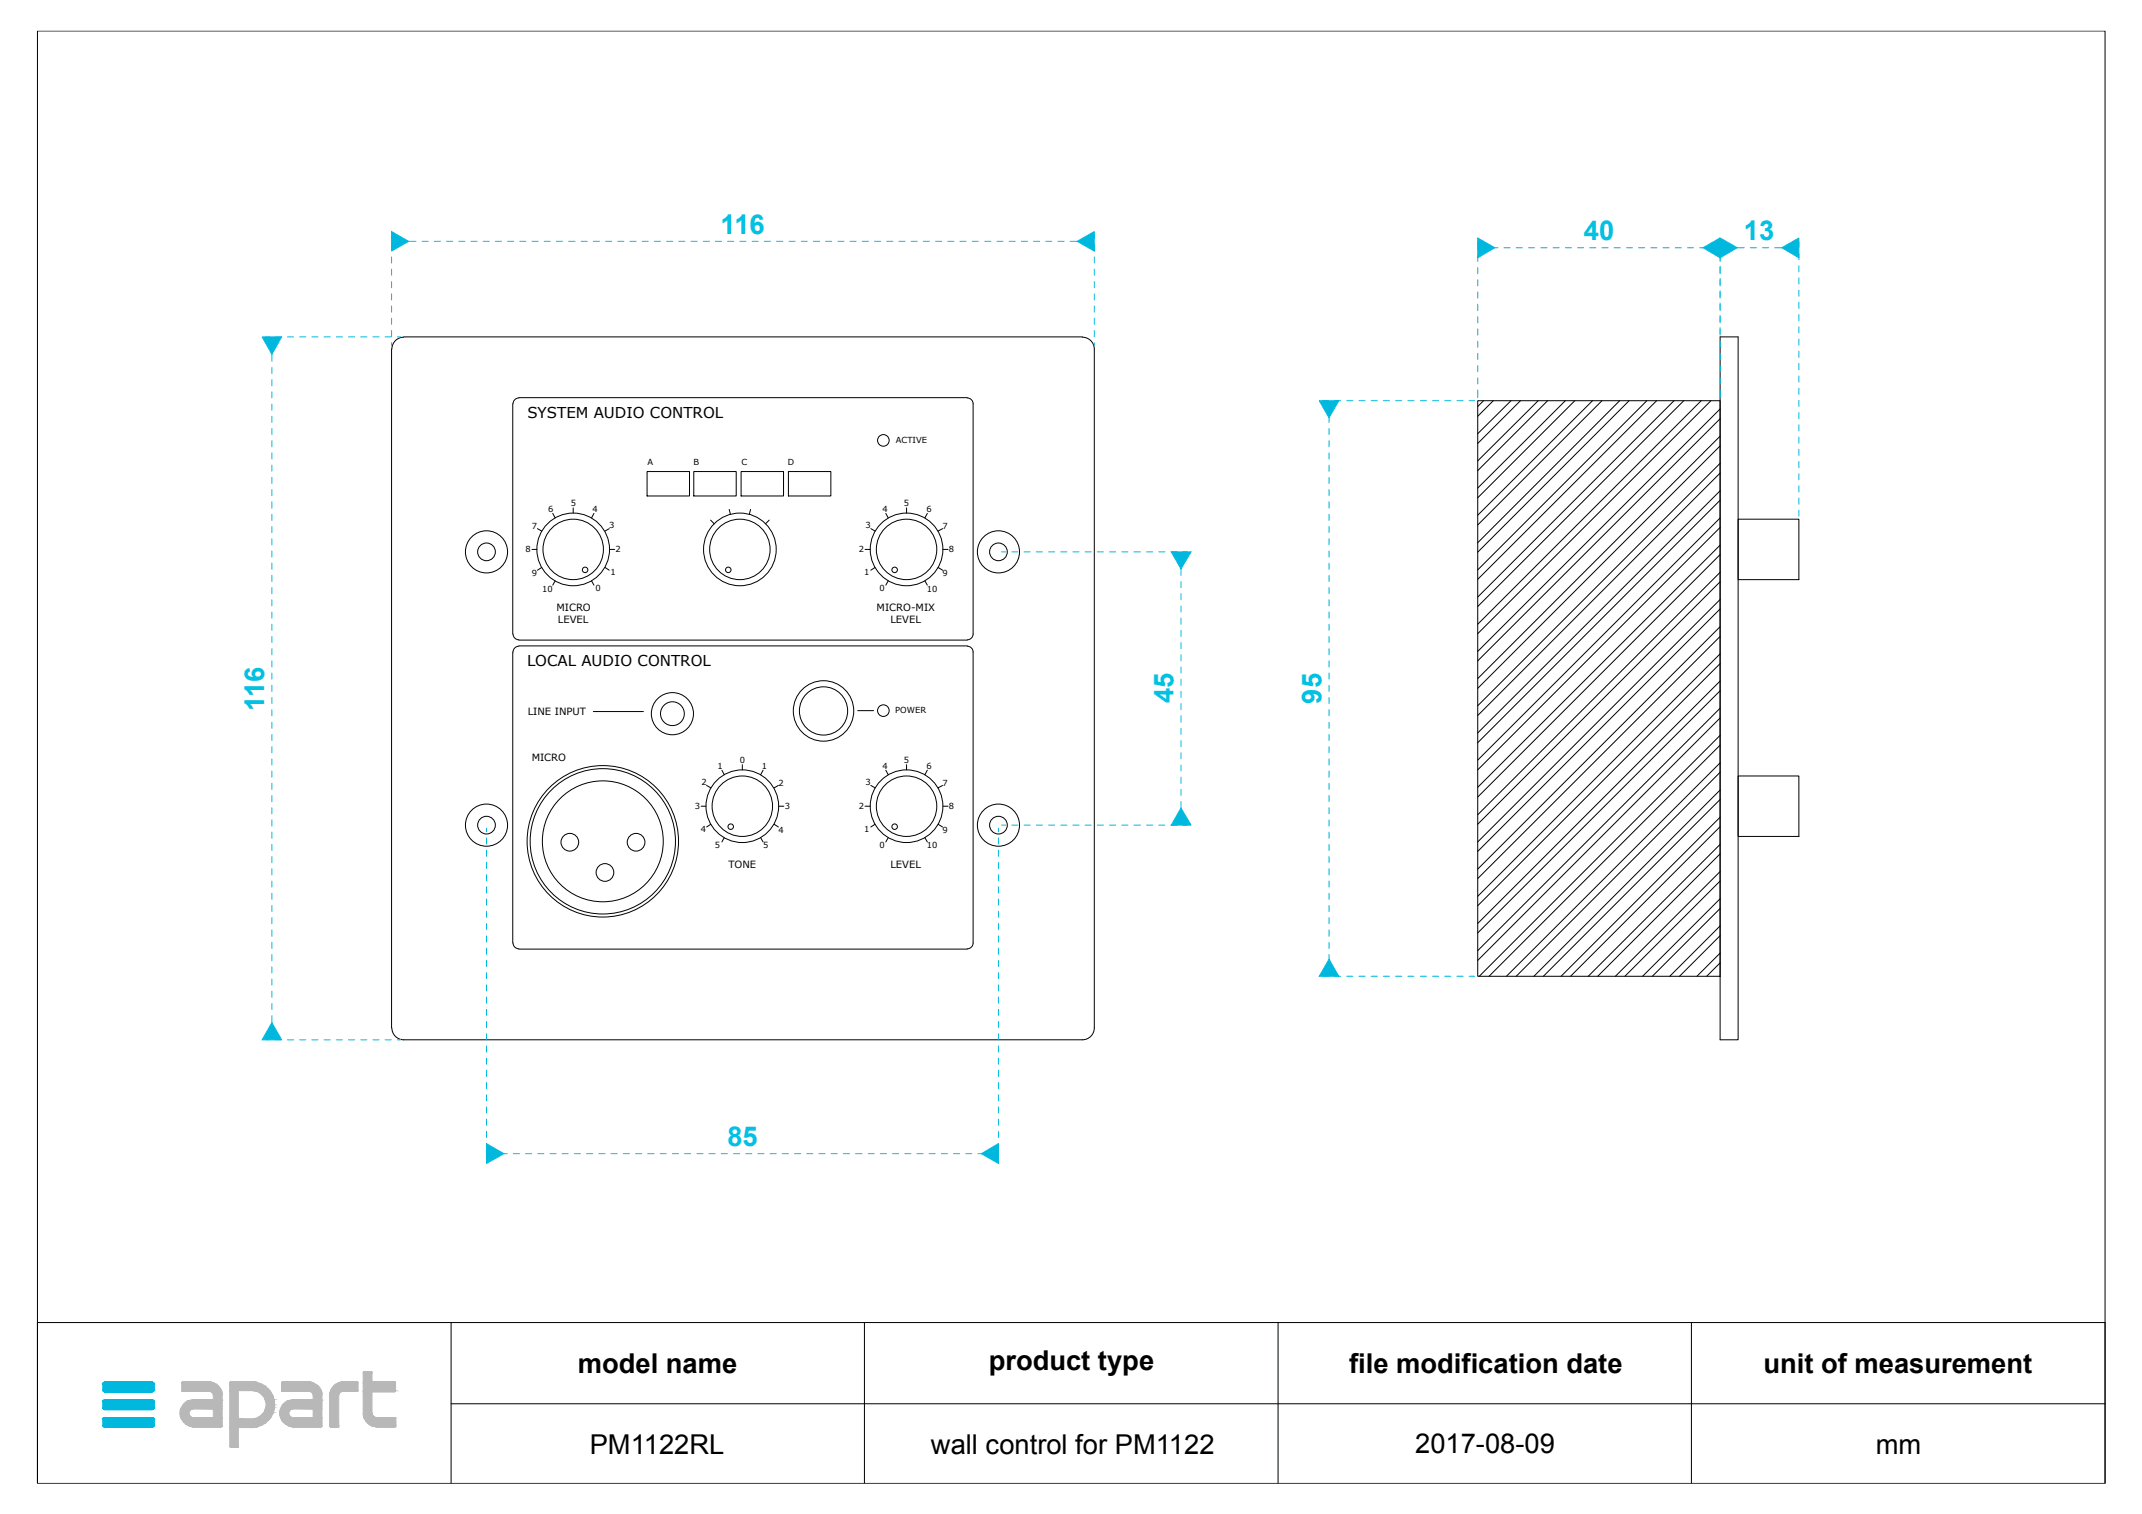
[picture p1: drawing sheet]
<svg xmlns="http://www.w3.org/2000/svg" width="297mm" height="210mm" viewBox="0 0 297 210" stroke-linecap="round" stroke-linejoin="round" font-family="sans-serif">
<g fill="none" stroke="#000" stroke-width=".14">
<path d="M5.2 4.3h286.7v201.4h-286.7zM54.3 48.4v94.1M56 46.8a1.65 1.65 0 0 0-1.7 1.6M56 46.7h94.1M71.1 56v31.9M72 55.2a.8 .8 0 0 0-.9 .8M72 55.1h62.1M134.1 55.2a.8 .8 0 0 1 .8 .8v31.9a.8 .8 0 0 1-.8 .8M150.1 46.8a1.65 1.65 0 0 1 1.7 1.6v94.1a1.65 1.65 0 0 1-1.7 1.7h-94.1a1.65 1.65 0 0 1-1.7-1.7M204.9 55.6h33.6v79.8h-33.6zM205.7 55.6l-.8 .8M207.1 55.6l-2.2 2.1"/>
<path d="M209.5 55.6l-4.6 4.5M210.8 55.6l-5.9 5.9M213.3 55.6l-8.4 8.3M214.6 55.6l-9.7 9.6M217.1 55.6l-12.2 12.1M218.4 55.6l-13.5 13.4M220.8 55.6l-15.9 15.8M222.2 55.6l-17.3 17.2M224.6 55.6l-19.7 19.6M225.9 55.6l-21 21M228.4 55.6l-23.5 23.4M229.7 55.6l-24.8 24.7"/>
<path d="M232.1 55.6l-27.2 27.2M233.5 55.6l-28.6 28.5M235.9 55.6l-31 30.9M237.3 55.6l-32.4 32.3M238.5 46.7h2.5v97.5h-2.5zM238.5 58.1l-33.6 33.5M238.5 56.7l-33.6 33.6M73.8 76.2h.7M74.5 73.3l.6 .3M75.1 78.7l-.6 .4M76.7 71.2l.3 .6M79.5 70.4v.7"/>
<path d="M82.4 71.2l-.4 .6M83.9 78.7l.6 .4M84.5 73.3l-.6 .3M84.6 76.2h.6M89.7 65.4h5.9v3.4h-5.9zM96.2 65.4h5.9v3.4h-5.9zM98.5 72.1l.5 .5M101.1 70.6l.2 .7M102.8 65.4h5.9v3.4h-5.9zM104.1 70.6l-.2 .7M106.7 72.1l-.5 .5M109.3 65.4h5.9v3.4h-5.9z"/>
<path d="M120 76.2h.7M120.8 73.3l.6 .3M121.4 78.7l-.6 .4M122.8 71.2l.4 .6M125.7 70.4v.7M128.6 71.2l-.3 .6M130.1 78.7l.6 .4M130.7 73.3l-.6 .3M130.8 76.2h.7M238.5 61.8l-33.6 33.6M238.5 65.6l-33.6 33.6M238.5 69.4l-33.6 33.6"/>
<path d="M238.5 73.1l-33.6 33.6M238.5 76.9l-33.6 33.6M238.5 60.5l-33.6 33.6M238.5 64.2l-33.6 33.6M238.5 68l-33.6 33.6M238.5 71.8l-33.6 33.6M238.5 75.6l-33.6 33.5M238.5 79.3l-33.6 33.7M241 72h8.5v8.4h-8.5zM71.1 90.4v40.3M71.1 87.9a.8 .8 0 0 0 .9 .8M72 89.6a.8 .8 0 0 0-.9 .8"/>
<path d="M72 88.7h62.1M72 89.5h62.1M77 80.5l-.3 .6M82 80.5l.4 .6M82.3 98.7h6.9M118.9 98.5h2.2M123.2 80.5l-.4 .6M128.3 80.5l.3 .6M134.1 89.6a.8 .8 0 0 1 .8 .8v40.3a.8 .8 0 0 1-.8 .8M238.5 80.7l-33.6 33.6M238.5 84.4l-33.6 33.6M238.5 88.2l-33.6 33.6"/>
<path d="M238.5 92l-33.6 33.6M238.5 95.8l-33.6 33.5M238.5 99.5l-33.6 33.7M238.5 83.1l-33.6 33.6M238.5 86.9l-33.6 33.6M238.5 90.6l-33.6 33.7M238.5 94.4l-33.6 33.6M238.5 98.2l-33.6 33.6M97.2 111.8h.7M98 108.9l.6 .3M98.6 114.3l-.6 .4M100.1 106.8l.3 .6"/>
<path d="M100.4 116.1l-.3 .6M102.9 106v.7M105.5 116.1l.3 .6M105.8 106.8l-.3 .6M107.3 114.3l.6 .4M107.9 108.9l-.6 .3M108 111.8h.7M120 111.8h.7M120.8 108.9l.6 .3M121.4 114.3l-.6 .4M122.8 106.8l.4 .6M123.2 116.1l-.4 .6"/>
<path d="M125.7 106v.7M128.3 116.1l.3 .6M128.6 106.8l-.3 .6M130.1 114.3l.6 .4M130.7 108.9l-.6 .3M130.8 111.8h.7M238.5 103.3l-32 32.1M238.5 107.1l-28.2 28.3M238.5 110.8l-24.5 24.6M238.5 114.6l-20.7 20.8M238.5 118.4l-16.9 17M238.5 102l-33.4 33.4"/>
<path d="M238.5 105.8l-29.6 29.6M238.5 109.5l-25.8 25.9M238.5 113.3l-22 22.1M238.5 117.1l-18.3 18.3M241 107.6h8.5v8.4h-8.5zM71.1 130.7a.8 .8 0 0 0 .9 .8M72 131.6h62.1M238.5 122.1l-13.2 13.3M238.5 126l-9.4 9.4M238.5 129.7l-5.6 5.7M238.5 133.5l-1.8 1.9M238.5 120.8l-14.5 14.6"/>
<path d="M238.5 124.6l-10.7 10.8M238.5 128.4l-7 7M238.5 132.1l-3.2 3.3M5.2 183.4h286.7v22.3h-286.7zM62.6 194.6h229.3M62.6 183.4v22.3M119.9 183.4v22.3M177.2 183.4v22.3M234.6 183.4v22.3"/>
<circle cx="67.5" cy="76.5" r="2.92"/>
<circle cx="67.5" cy="76.5" r="1.23"/>
<circle cx="79.5" cy="76.2" r="5"/>
<circle cx="79.5" cy="76.2" r="4.2"/>
<circle cx="81.1" cy="79" r=".38"/>
<circle cx="101" cy="79" r=".38"/>
<circle cx="102.6" cy="76.2" r="5"/>
<circle cx="102.6" cy="76.2" r="4.2"/>
<circle cx="122.5" cy="61.1" r=".8"/>
<circle cx="124.1" cy="79" r=".38"/>
<circle cx="125.7" cy="76.2" r="5"/>
<circle cx="125.7" cy="76.2" r="4.2"/>
<circle cx="138.5" cy="76.5" r="2.92"/>
<circle cx="138.5" cy="76.5" r="1.23"/>
<circle cx="93.2" cy="98.9" r="2.92"/>
<circle cx="93.2" cy="98.9" r="1.65"/>
<circle cx="114.2" cy="98.6" r="4.2"/>
<circle cx="114.2" cy="98.6" r="3.3"/>
<circle cx="122.5" cy="98.5" r=".8"/>
<circle cx="67.5" cy="114.4" r="2.92"/>
<circle cx="67.5" cy="114.4" r="1.23"/>
<circle cx="79" cy="116.8" r="1.23"/>
<circle cx="83.6" cy="116.6" r="10.5"/>
<circle cx="83.6" cy="116.6" r="10.1"/>
<circle cx="83.6" cy="116.6" r="8.4"/>
<circle cx="88.2" cy="116.8" r="1.23"/>
<circle cx="101.3" cy="114.6" r=".38"/>
<circle cx="102.9" cy="111.8" r="5"/>
<circle cx="102.9" cy="111.8" r="4.2"/>
<circle cx="124.1" cy="114.6" r=".38"/>
<circle cx="125.7" cy="111.8" r="5"/>
<circle cx="125.7" cy="111.8" r="4.2"/>
<circle cx="138.5" cy="114.4" r="2.92"/>
<circle cx="138.5" cy="114.4" r="1.23"/>
<circle cx="83.9" cy="121" r="1.23"/>
</g>
<g fill="#00b8de" stroke="#00b8de" stroke-width=".14">
<path d="M14.5 191.6h6.7z"/>
<path d="M14.4 191.7h6.8z"/>
<path d="M14.5 191.6l6.7 .1z"/>
<path d="M14.4 191.7h6.9z"/>
<path d="M14.3 191.7h7z"/>
<path d="M14.3 191.7l7.1 .1z"/>
<path d="M14.3 191.8h7.1z"/>
<path d="M14.3 191.8l7.1 .1z"/>
<path d="M14.3 191.9h7.1z"/>
<path d="M14.3 191.9l7.1 .8h-7.1z"/>
<path d="M14.3 191.9h7.1v.8z"/>
<path d="M14.3 192.7h7.1z"/>
<path d="M14.3 192.7l7.1 .1z"/>
<path d="M14.3 192.8h7.1z"/>
<path d="M14.3 192.8h7z"/>
<path d="M14.3 192.8l7 .1z"/>
<path d="M14.3 192.9h6.9z"/>
<path d="M14.3 192.9h7z"/>
<path d="M14.4 192.9h6.8z"/>
<path d="M14.4 192.9l6.8 .1z"/>
<path d="M14.5 193h6.6z"/>
<path d="M14.5 193h6.7z"/>
<path d="M14.5 194.1h6.7z"/>
<path d="M14.4 194.1h6.8z"/>
<path d="M14.4 194.1l6.9 .1z"/>
<path d="M14.3 194.2h7z"/>
<path d="M14.3 194.2h7.1z"/>
<path d="M14.3 194.2l7.1 .1z"/>
<path d="M14.3 194.3h7.1z"/>
<path d="M14.3 194.3l7.1 .1z"/>
<path d="M14.3 194.4l7.1 .7h-7.1z"/>
<path d="M14.3 194.4h7.1v.7z"/>
<path d="M14.3 195.1l7.1 .1z"/>
<path d="M14.3 195.2h7.1z"/>
<path d="M14.3 195.2l7.1 .1z"/>
<path d="M14.3 195.3h7z"/>
<path d="M14.3 195.3h7.1z"/>
<path d="M14.3 195.3l6.9 .1z"/>
<path d="M14.4 195.4h6.8z"/>
<path d="M14.5 195.4h6.6z"/>
<path d="M14.5 195.4h6.7z"/>
<path d="M14.5 196.5h6.7z"/>
<path d="M14.4 196.5h6.8z"/>
<path d="M14.4 196.5l6.8 .1z"/>
<path d="M14.3 196.6h7z"/>
<path d="M14.4 196.6h6.9z"/>
<path d="M14.3 196.6l7.1 .1z"/>
<path d="M14.3 196.7h7.1z"/>
<path d="M14.3 196.7l7.1 .1z"/>
<path d="M14.3 196.8l7.1 .8h-7.1z"/>
<path d="M14.3 196.8h7.1v.8z"/>
<path d="M14.3 197.6h7.1z"/>
<path d="M14.3 197.6l7.1 .1z"/>
<path d="M14.3 197.7h7.1z"/>
<path d="M14.3 197.7l7 .1z"/>
<path d="M14.3 197.8h7z"/>
<path d="M14.3 197.8h6.9z"/>
<path d="M14.4 197.8h6.8z"/>
<path d="M14.5 197.8h6.6z"/>
<path d="M14.5 197.8h6.7z"/>
<path d="M54.3 32.1l2.4 1.4-2.4 1.3z"/>
<path d="M149.4 33.5l2.4-1.4v2.7z"/>
<path d="M37.7 141.8l1.4 2.4h-2.7z"/>
<path d="M36.4 46.7h2.7l-1.4 2.4z"/>
<path d="M204.9 33l2.4 1.3-2.4 1.4z"/>
<path d="M236.2 34.3l2.3-1.3v2.7z"/>
<path d="M238.5 33l2.4 1.3-2.4 1.4z"/>
<path d="M247.1 34.3l2.4-1.3v2.7z"/>
<path d="M184.3 133l1.4 2.4h-2.7z"/>
<path d="M183 55.6h2.7l-1.4 2.3z"/>
<path d="M67.5 158.6l2.4 1.3-2.4 1.4z"/>
<path d="M136.1 159.9l2.4-1.3v2.7z"/>
<path d="M162.4 76.5h2.8l-1.4 2.4z"/>
<path d="M163.8 112l1.4 2.4h-2.8z"/>
</g>
<g fill="#b8b8b8" stroke="#b8b8b8" stroke-width=".14">
<path d="M50.4 190.2h1.1z"/>
<path d="M50.5 190.2h1z"/>
<path d="M50.4 190.2l1.1 .1z"/>
<path d="M50.4 190.3h1.2z"/>
<path d="M32 191.6h3.1z"/>
<path d="M31.9 191.6h3.3z"/>
<path d="M31.9 191.6h3.4z"/>
<path d="M47.4 191.6h2.2z"/>
<path d="M47.5 191.6h2.1z"/>
<path d="M39.1 191.6h3.8z"/>
<path d="M39.2 191.6h3.7z"/>
<path d="M25.3 191.6h3.8z"/>
<path d="M50.4 190.3l1.2 1.3h-1.2z"/>
<path d="M50.4 190.3h1.2v1.3z"/>
<path d="M50.4 191.6h4.4z"/>
<path d="M39.1 191.6h3.9z"/>
<path d="M31.9 191.6h3.5z"/>
<path d="M25.3 191.6h3.9z"/>
<path d="M50.4 191.6l4.4 .1z"/>
<path d="M47.3 191.7h2.3z"/>
<path d="M47.4 191.6l2.2 .1z"/>
<path d="M39.1 191.6l4 .1z"/>
<path d="M25.3 191.6l4 .1z"/>
<path d="M31.9 191.6l3.6 .1z"/>
<path d="M50.4 191.7h4.4z"/>
<path d="M47.1 191.7h2.5z"/>
<path d="M39.1 191.7h4.1z"/>
<path d="M25.2 191.7h4.2z"/>
<path d="M25.3 191.7h4.1z"/>
<path d="M39.1 191.7h4.2z"/>
<path d="M31.9 191.7h3.7z"/>
<path d="M31.9 191.7h3.8z"/>
<path d="M47 191.7h2.6z"/>
<path d="M25.2 191.7h4.3z"/>
<path d="M31.9 191.7h3.9z"/>
<path d="M39.1 191.7h4.3z"/>
<path d="M25.2 191.7h4.4z"/>
<path d="M39.1 191.7h4.4z"/>
<path d="M46.8 191.8h2.8z"/>
<path d="M46.9 191.7l2.7 .1z"/>
<path d="M39.1 191.7l4.4 .1z"/>
<path d="M25.2 191.7l4.5 .1z"/>
<path d="M31.9 191.7l4.3 .2h-4.3z"/>
<path d="M31.9 191.7h3.9l.4 .2z"/>
<path d="M46.5 192l.3-.2 2.8 .2z"/>
<path d="M46.8 191.8h2.8v.2z"/>
<path d="M39.1 191.8l4.7 .2h-4.7z"/>
<path d="M39.1 191.8h4.4l.3 .2z"/>
<path d="M25.2 191.8l4.8 .2h-4.8z"/>
<path d="M25.2 191.8h4.5l.3 .2z"/>
<path d="M46.3 192.2l.2-.2 3.1 .2z"/>
<path d="M46.5 192h3.1v.2z"/>
<path d="M39.1 192l5 .2h-5z"/>
<path d="M39.1 192h4.7l.3 .2z"/>
<path d="M25.2 192l5.1 .2h-5.1z"/>
<path d="M25.2 192h4.8l.3 .2z"/>
<path d="M31.9 191.9l4.9 .3h-4.9z"/>
<path d="M31.9 191.9h4.3l.6 .3z"/>
<path d="M46.3 192.2l3.3 .2h-3.6z"/>
<path d="M46.3 192.2h3.3v.2z"/>
<path d="M39.1 192.2l5.3 .2h-5.3z"/>
<path d="M39.1 192.2h5l.3 .2z"/>
<path d="M25.2 192.2l5.3 .2h-5.3z"/>
<path d="M25.2 192.2h5.1l.2 .2z"/>
<path d="M31.9 192.2l5.3 .3h-5.3z"/>
<path d="M31.9 192.2h4.9l.4 .3z"/>
<path d="M46 192.4l3.6 .3h-3.7z"/>
<path d="M46 192.4h3.6v.3z"/>
<path d="M39.1 192.4l5.4 .3h-5.4z"/>
<path d="M39.1 192.4h5.3l.1 .3z"/>
<path d="M25.2 192.4l5.5 .3h-5.5z"/>
<path d="M25.2 192.4h5.3l.2 .3z"/>
<path d="M45.9 192.7l3.7 .1z"/>
<path d="M39.1 192.7l5.4 .1z"/>
<path d="M25.2 192.7l5.5 .1z"/>
<path d="M45.9 192.8h3.7z"/>
<path d="M25.2 192.8h5.5z"/>
<path d="M39.1 192.8h5.4z"/>
<path d="M31.9 192.5l5.5 .3h-5.5z"/>
<path d="M31.9 192.5h5.3l.2 .3z"/>
<path d="M50.4 191.7l4.4 1.1h-4.4z"/>
<path d="M50.4 191.7h4.4v1.1z"/>
<path d="M45.8 192.8h3.8z"/>
<path d="M50.4 192.8h4.4z"/>
<path d="M39.1 192.8h5.5z"/>
<path d="M35.1 192.8h2.4z"/>
<path d="M39.1 192.8l5.5 .1z"/>
<path d="M45.8 192.8l3.8 .1z"/>
<path d="M25.3 192.8l5.4 .1z"/>
<path d="M39.1 192.9h5.5z"/>
<path d="M45.8 192.9h3.8z"/>
<path d="M25.3 192.9h5.4z"/>
<path d="M50.4 192.8l4.4 .1z"/>
<path d="M45.8 192.9h3.7z"/>
<path d="M50.4 192.9h4.4z"/>
<path d="M45.8 192.9h1.6z"/>
<path d="M45.8 192.9h1.7z"/>
<path d="M42.9 192.9h1.7z"/>
<path d="M29.1 192.9h1.6z"/>
<path d="M50.4 192.9h4.3z"/>
<path d="M45.8 193h1.5z"/>
<path d="M43 192.9l1.6 .1z"/>
<path d="M29.2 192.9l1.6 .1z"/>
<path d="M35.4 192.8l2.1 .2h-1.7z"/>
<path d="M35.4 192.8h2.1v.2z"/>
<path d="M45.8 193h1.4z"/>
<path d="M43.1 193h1.5z"/>
<path d="M29.3 193h1.5z"/>
<path d="M45.8 193l1.3 .1z"/>
<path d="M43.2 193l1.4 .1z"/>
<path d="M29.4 193l1.4 .1z"/>
<path d="M35.8 193l1.8 .1h-1.7z"/>
<path d="M35.8 193h1.7l.1 .1z"/>
<path d="M45.8 193.1h1.3z"/>
<path d="M43.3 193.1h1.3z"/>
<path d="M29.4 193.1h1.4z"/>
<path d="M35.9 193.1l1.8 .1h-1.6z"/>
<path d="M35.9 193.1h1.7l.1 .1z"/>
<path d="M45.7 193.1l1.4 .1h-1.4z"/>
<path d="M45.7 193.1h1.4v.1z"/>
<path d="M43.3 193.1l1.3 .1h-1.3z"/>
<path d="M43.3 193.1h1.3v.1z"/>
<path d="M29.4 193.1l1.4 .1h-1.3z"/>
<path d="M29.4 193.1h1.4v.1z"/>
<path d="M45.7 193.2l1.3 .1h-1.3z"/>
<path d="M45.7 193.2h1.4l-.1 .1z"/>
<path d="M43.3 193.2l1.3 .1h-1.2z"/>
<path d="M43.3 193.2h1.3v.1z"/>
<path d="M29.5 193.2l1.3 .1h-1.3z"/>
<path d="M29.5 193.2h1.3v.1z"/>
<path d="M45.7 193.3l1.3 .1h-1.3z"/>
<path d="M45.7 193.3h1.3v.1z"/>
<path d="M43.4 193.3l1.2 .1h-1.2z"/>
<path d="M43.4 193.3h1.2v.1z"/>
<path d="M29.5 193.3l1.3 .1h-1.2z"/>
<path d="M29.5 193.3h1.3v.1z"/>
<path d="M45.7 193.4h1.3z"/>
<path d="M43.4 193.4h1.2z"/>
<path d="M29.6 193.4h1.2z"/>
<path d="M36.1 193.2l1.7 .2h-1.4z"/>
<path d="M36.1 193.2h1.6l.1 .2z"/>
<path d="M36.4 193.4l1.5 .2h-1.4z"/>
<path d="M36.4 193.4h1.4l.1 .2z"/>
<path d="M36.5 193.6l1.4 .1h-1.3z"/>
<path d="M36.5 193.6h1.4v.1z"/>
<path d="M36.6 193.7l1.4 .3h-1.3z"/>
<path d="M36.6 193.7h1.3l.1 .3z"/>
<path d="M43.4 193.4l1.2 .7h-1.2z"/>
<path d="M43.4 193.4h1.2v.7z"/>
<path d="M29.6 193.4l1.2 .7h-1.2z"/>
<path d="M29.6 193.4h1.2v.7z"/>
<path d="M40.2 194.2l.3-.1 4.1 .1z"/>
<path d="M40.5 194.1h4.1v.1z"/>
<path d="M26.3 194.2l.4-.1 4.1 .1z"/>
<path d="M26.7 194.1h4.1v.1z"/>
<path d="M36.7 194l1.3 .2h-1.2z"/>
<path d="M36.7 194h1.3v.2z"/>
<path d="M39.9 194.2h.3h4.4z"/>
<path d="M40.2 194.2h4.4z"/>
<path d="M26 194.2h.3h4.5z"/>
<path d="M26.3 194.2h4.5z"/>
<path d="M36.8 194.2l1.2 .2h-1.1z"/>
<path d="M36.8 194.2h1.2v.2z"/>
<path d="M39.6 194.5l.3-.3 4.7 .3z"/>
<path d="M39.9 194.2h4.7v.3z"/>
<path d="M25.7 194.5l.3-.3 4.8 .3z"/>
<path d="M26 194.2h4.8v.3z"/>
<path d="M39.3 194.7l.3-.2 5 .2z"/>
<path d="M39.6 194.5h5v.2z"/>
<path d="M25.5 194.7l.2-.2 5.1 .2z"/>
<path d="M25.7 194.5h5.1v.2z"/>
<path d="M36.9 194.4l1.2 .3h-1.2z"/>
<path d="M36.9 194.4h1.1l.1 .3z"/>
<path d="M39.3 194.7l5.3 .3h-5.5z"/>
<path d="M39.3 194.7h5.3v.3z"/>
<path d="M25.5 194.7l5.3 .3h-5.5z"/>
<path d="M25.5 194.7h5.3v.3z"/>
<path d="M36.9 194.7l1.1 .4h-1.1z"/>
<path d="M36.9 194.7h1.2l-.1 .4z"/>
<path d="M39.1 195l5.5 .3h-5.7z"/>
<path d="M39.1 195h5.5v.3z"/>
<path d="M25.3 195l5.5 .3h-5.7z"/>
<path d="M25.3 195h5.5v.3z"/>
<path d="M38.9 195.3h5.7h-5.7z"/>
<path d="M38.9 195.3h5.7z"/>
<path d="M25.1 195.3h5.7h-5.8z"/>
<path d="M25.1 195.3h5.7z"/>
<path d="M36.9 195.1l1.1 .2h-1.2z"/>
<path d="M36.9 195.1h1.1v.2z"/>
<path d="M38.9 195.3l1.6 .1z"/>
<path d="M38.9 195.3h1.6z"/>
<path d="M25 195.3l1.6 .1z"/>
<path d="M25 195.3h1.7z"/>
<path d="M38.9 195.4h1.4z"/>
<path d="M38.9 195.4h1.6z"/>
<path d="M25 195.4h1.5z"/>
<path d="M25 195.4h1.6z"/>
<path d="M36.8 195.3l1.2 .2h-1.3z"/>
<path d="M36.8 195.3h1.2v.2z"/>
<path d="M38.9 195.4l1.3 .1z"/>
<path d="M25 195.4l1.4 .1z"/>
<path d="M38.8 195.5l1.4 .1h-1.4z"/>
<path d="M38.8 195.5h1.4v.1z"/>
<path d="M25 195.5l1.3 .1h-1.3z"/>
<path d="M25 195.5h1.4l-.1 .1z"/>
<path d="M38.8 195.6h1.4z"/>
<path d="M25 195.6h1.3z"/>
<path d="M38.8 195.6l1.3 .1h-1.3z"/>
<path d="M38.8 195.6h1.4l-.1 .1z"/>
<path d="M25 195.6l1.3 .1h-1.3z"/>
<path d="M25 195.6h1.3v.1z"/>
<path d="M38.8 195.7l1.3 .1h-1.3z"/>
<path d="M38.8 195.7h1.3v.1z"/>
<path d="M25 195.7l1.2 .1h-1.2z"/>
<path d="M25 195.7h1.3l-.1 .1z"/>
<path d="M36.7 195.5l1.2 .3h-1.3z"/>
<path d="M36.7 195.5h1.3l-.1 .3z"/>
<path d="M38.8 195.8l1.2 .1h-1.2z"/>
<path d="M38.8 195.8h1.3l-.1 .1z"/>
<path d="M25 195.8l1.2 .1h-1.2z"/>
<path d="M25 195.8h1.2v.1z"/>
<path d="M36.6 195.8l1.3 .1h-1.4z"/>
<path d="M36.6 195.8h1.3v.1z"/>
<path d="M38.8 195.9h1.2z"/>
<path d="M25 195.9h1.2z"/>
<path d="M50.4 192.9l1.2 3.1h-1.2z"/>
<path d="M50.4 192.9h1.2v3.1z"/>
<path d="M50.4 196h1.2z"/>
<path d="M38.8 195.9l1.2 .1z"/>
<path d="M25 195.9l1.2 .1z"/>
<path d="M50.4 196l1.2 .1h-1.2z"/>
<path d="M50.4 196h1.2v.1z"/>
<path d="M36.4 196.1l.1-.2 1.3 .2z"/>
<path d="M36.5 195.9h1.4l-.1 .2z"/>
<path d="M38.8 196l1.3 .1h-1.3z"/>
<path d="M38.8 196h1.2l.1 .1z"/>
<path d="M25 196l1.2 .1h-1.2z"/>
<path d="M25 196h1.2v.1z"/>
<path d="M50.4 196.1h1.2h-1.2z"/>
<path d="M50.4 196.1h1.2z"/>
<path d="M38.8 196.1l1.3 .1h-1.3z"/>
<path d="M38.8 196.1h1.3v.1z"/>
<path d="M25 196.1l1.3 .1h-1.3z"/>
<path d="M25 196.1h1.2l.1 .1z"/>
<path d="M50.4 196.1l1.3 .1h-1.3z"/>
<path d="M50.4 196.1h1.2l.1 .1z"/>
<path d="M38.8 196.2l1.4 .1z"/>
<path d="M25 196.2l1.3 .1z"/>
<path d="M38.8 196.3h1.4z"/>
<path d="M25 196.3h1.3z"/>
<path d="M36.4 196.1l1.3 .2h-1.6z"/>
<path d="M36.4 196.1h1.4l-.1 .2z"/>
<path d="M50.4 196.2l1.4 .1h-1.4z"/>
<path d="M50.4 196.2h1.3l.1 .1z"/>
<path d="M50.4 196.3h1.4z"/>
<path d="M38.8 196.3l1.4 .1h-1.4z"/>
<path d="M38.8 196.3h1.4v.1z"/>
<path d="M25 196.3l1.4 .1h-1.4z"/>
<path d="M25 196.3h1.3l.1 .1z"/>
<path d="M50.4 196.3l1.4 .1h-1.4z"/>
<path d="M50.4 196.3h1.4v.1z"/>
<path d="M50.4 196.4h1.5z"/>
<path d="M35.9 196.4l.2-.1 1.5 .1z"/>
<path d="M36.1 196.3h1.6l-.1 .1z"/>
<path d="M38.8 196.4h1.5z"/>
<path d="M25 196.4h1.5z"/>
<path d="M50.4 196.4l1.6 .1z"/>
<path d="M38.9 196.4l1.6 .1h-1.6z"/>
<path d="M38.9 196.4h1.4l.2 .1z"/>
<path d="M25 196.4l1.6 .1h-1.6z"/>
<path d="M25 196.4h1.5l.1 .1z"/>
<path d="M35.9 196.4l1.6 .1h-1.7z"/>
<path d="M35.9 196.4h1.7l-.1 .1z"/>
<path d="M50.4 196.5h1.7z"/>
<path d="M50.4 196.5h1.8z"/>
<path d="M50.4 196.5h4.4z"/>
<path d="M43.4 195.3l1.2 1.2h-1.2z"/>
<path d="M43.4 195.3h1.2v1.2z"/>
<path d="M38.9 196.5h1.6z"/>
<path d="M29.6 195.3l1.2 1.2h-1.2z"/>
<path d="M29.6 195.3h1.2v1.2z"/>
<path d="M25 196.5h1.7z"/>
<path d="M50.4 196.5l4.4 .1z"/>
<path d="M50.5 196.6h4.4z"/>
<path d="M38.9 196.5l5.7 .1h-5.7z"/>
<path d="M38.9 196.5h5.7v.1z"/>
<path d="M25 196.5l5.8 .1h-5.7z"/>
<path d="M25 196.5h5.8v.1z"/>
<path d="M35.4 196.7l.4-.2 1.7 .2z"/>
<path d="M35.8 196.5h1.7v.2z"/>
<path d="M50.5 196.6l4.4 .1z"/>
<path d="M50.5 196.7h4.4z"/>
<path d="M35.1 196.7h2.3z"/>
<path d="M35.4 196.7h2.1z"/>
<path d="M31.9 192.8l1.1 3.9h-1.1z"/>
<path d="M31.9 192.8h1.1v3.9z"/>
<path d="M38.9 196.6l5.7 .3h-5.5z"/>
<path d="M38.9 196.6h5.7v.3z"/>
<path d="M25.1 196.6l5.7 .3h-5.5z"/>
<path d="M25.1 196.6h5.7v.3z"/>
<path d="M31.9 196.7l5.3 .2h-5.3z"/>
<path d="M31.9 196.7h5.5l-.2 .2z"/>
<path d="M50.5 196.7l4.4 .3h-4.2z"/>
<path d="M50.5 196.7h4.4v.3z"/>
<path d="M39.1 196.9l5.5 .3h-5.3z"/>
<path d="M39.1 196.9h5.5v.3z"/>
<path d="M25.3 196.9l5.5 .3h-5.3z"/>
<path d="M25.3 196.9h5.5v.3z"/>
<path d="M50.7 197l4.2 .2h-4z"/>
<path d="M50.7 197h4.2v.2z"/>
<path d="M31.9 196.9l4.9 .4h-4.9z"/>
<path d="M31.9 196.9h5.3l-.4 .4z"/>
<path d="M39.3 197.2l5.3 .2h-5z"/>
<path d="M39.3 197.2h5.3v.2z"/>
<path d="M25.5 197.2l5.3 .2h-5.1z"/>
<path d="M25.5 197.2h5.3v.2z"/>
<path d="M50.9 197.2l4 .3h-3.7z"/>
<path d="M50.9 197.2h4v.3z"/>
<path d="M39.6 197.4l5 .2h-4.7z"/>
<path d="M39.6 197.4h5v.2z"/>
<path d="M25.7 197.4l5.1 .2h-4.8z"/>
<path d="M25.7 197.4h5.1v.2z"/>
<path d="M31.9 197.3l4.3 .3h-4.3z"/>
<path d="M31.9 197.3h4.9l-.6 .3z"/>
<path d="M51.2 197.5l3.7 .2h-3.4z"/>
<path d="M51.2 197.5h3.7v.2z"/>
<path d="M45.7 193.4l1.3 4.3h-1.3z"/>
<path d="M45.7 193.4h1.3v4.3z"/>
<path d="M39.9 197.6l4.7 .1z"/>
<path d="M26 197.6l4.8 .1z"/>
<path d="M51.5 197.7h3.4z"/>
<path d="M45.7 197.7h1.3z"/>
<path d="M40 197.7h4.6z"/>
<path d="M26.2 197.7h4.6z"/>
<path d="M51.6 197.7h3.3z"/>
<path d="M40.1 197.7h4.5z"/>
<path d="M51.7 197.7l3.2 .1z"/>
<path d="M40.1 197.7l4.5 .1z"/>
<path d="M26.3 197.7l4.5 .1z"/>
<path d="M45.7 197.7l1.3 .1z"/>
<path d="M40.2 197.8h4.4z"/>
<path d="M26.3 197.8h4.5z"/>
<path d="M45.7 197.8h1.2z"/>
<path d="M45.7 197.8h1.3z"/>
<path d="M51.8 197.8h3.1z"/>
<path d="M40.3 197.8h4.3z"/>
<path d="M26.4 197.8h4.4z"/>
<path d="M45.8 197.8h1.1z"/>
<path d="M40.4 197.8h4.2z"/>
<path d="M26.5 197.8h4.3z"/>
<path d="M51.9 197.8h2.9z"/>
<path d="M51.9 197.8h3z"/>
<path d="M26.6 197.8h4.1z"/>
<path d="M26.6 197.8h4.2z"/>
<path d="M40.5 197.8h4.1z"/>
<path d="M52 197.8h2.8z"/>
<path d="M45.8 197.8h1z"/>
<path d="M40.5 197.8h4z"/>
<path d="M26.7 197.8h4z"/>
<path d="M52.1 197.8h2.7z"/>
<path d="M52.2 197.8h2.6z"/>
<path d="M31.9 197.6l3.8 .2h-3.8z"/>
<path d="M31.9 197.6h4.3l-.5 .2z"/>
<path d="M31.9 197.8l3.2 .1h-3.2z"/>
<path d="M31.9 197.8h3.8l-.6 .1z"/>
<path d="M31.9 197.9l1.1 2.6h-1.1z"/>
<path d="M31.9 197.9h1.1v2.6z"/>
<path d="M31.9 200.5h1.1z"/>
<path d="M31.9 200.5l1.1 .1z"/>
<path d="M31.9 200.6h1.1z"/>
<path d="M32 200.6h1z"/>
</g>
<g fill="none" stroke="#00b8de" stroke-width=".14">
<path d="M54.3 32.6v.5M54.3 33.9v.9M54.3 35.6v.9M54.3 37.3v.9M54.3 39v.9M56.7 33.5h1M58.5 33.5h.9M60.2 33.5h.9M61.9 33.5h.9M63.6 33.5h.9M65.3 33.5h.9M67 33.5h.8"/>
<path d="M68.7 33.5h.8M70.4 33.5h.8M72.1 33.5h.8M73.8 33.5h.8M75.5 33.5h.8M77.2 33.5h.8M78.9 33.5h.8M80.6 33.5h.8M82.3 33.5h.8M84 33.5h.8M85.7 33.5h.8M87.4 33.5h.8"/>
<path d="M89.1 33.5h.8M90.7 33.5h.9M92.4 33.5h.9M94.1 33.5h.9M95.8 33.5h.9M97.5 33.5h.9M99.2 33.5h.9M100.9 33.5h.9M102.6 33.5h.8M104.3 33.5h.8M106 33.5h.8M107.7 33.5h.9"/>
<path d="M109.4 33.5h.9M111.1 33.5h.9M112.8 33.5h.9M114.5 33.5h.8M116.2 33.5h.8M117.9 33.5h.8M119.6 33.5h.8M121.3 33.5h.8M123 33.5h.8M124.7 33.5h.8M126.4 33.5h.8M128 33.5h.9"/>
<path d="M129.7 33.5h.9M131.4 33.5h.9M133.1 33.5h.9M134.8 33.5h.9M136.6 33.5h.8M138.2 33.5h.9M139.9 33.5h.9M141.6 33.5h.9M143.3 33.5h.9M145 33.5h.9M146.7 33.5h.9M148.4 33.5h1"/>
<path d="M151.8 32.6v.5M151.8 33.9v.9M151.8 35.6v.9M151.8 37.3v.9M151.8 39v.9M204.9 33.5v1.1M204.9 35.4v.9M204.9 37.1v.8M204.9 38.8v.8M207.3 34.3h.4M208.6 34.3h.8M210.3 34.3h.8"/>
<path d="M211.9 34.3h.9M213.7 34.3h.8M215.4 34.3h.8M217.1 34.3h.8M218.8 34.3h.8M220.5 34.3h.8M222.2 34.3h.8M223.8 34.3h.9M225.5 34.3h.9M227.2 34.3h.9M228.9 34.3h.9M230.6 34.3h.9"/>
<path d="M232.3 34.3h.9M234 34.3h.9M235.7 34.3h.5M238.5 33.5v1.1M238.5 35.2v1.1M238.5 36.9v1M238.5 38.6v1M240.9 34.3h1M242.7 34.3h.9M244.4 34.3h.9M246.1 34.3h1M249.5 33.5v.8"/>
<path d="M249.5 35.2v.8M249.5 36.8v.9M249.5 38.5v.9M36.9 46.7h.4M37.7 49.1v1M37.7 50.9v.9M37.7 52.6v.9M37.7 54.3v.9M37.7 56v.9M37.7 57.7v.9M37.7 59.4v.9M38.2 46.7h.8"/>
<path d="M39.9 46.7h.8M41.6 46.7h.8M43.3 46.7h.8M44.9 46.7h.9M46.6 46.7h.9M48.3 46.7h.9M50 46.7h.9M51.7 46.7h.9M53.4 46.7h.9M54.3 40.7v.9M54.3 42.4v.9M54.3 44.1v.9"/>
<path d="M54.3 45.8v.9M54.3 47.5v.5M55.1 46.7h.5M151.8 40.7v.9M151.8 42.4v.9M151.8 44.1v.9M151.8 45.8v.9M151.8 47.5v.5M183.5 55.6h.7M184.3 57.9v.7M184.3 59.4v.9M185.1 55.6h.8"/>
<path d="M186.8 55.6h.8M188.5 55.6h.8M190.1 55.6h.9M191.8 55.6h.9M193.5 55.6h.9M195.2 55.6h.9M197 55.6h.8M198.7 55.6h.8M200.3 55.6h.9M202 55.6h.9M203.7 55.6h.8M204.9 40.5v.8"/>
<path d="M204.9 42.2v.9M204.9 43.9v.9M204.9 45.6v.9M204.9 47.3v.8M204.9 49v.8M204.9 50.7v.8M204.9 52.4v.8M204.9 54.1v1M238.5 40.3v1M238.5 42v1.1M238.5 43.7v1.1M238.5 45.4v1.1"/>
<path d="M238.5 47.3v.8M238.5 49v.8M238.5 50.7v.8M238.5 52.4v.8M238.5 54.1v1M249.5 40.2v.9M249.5 41.9v.9M249.5 43.6v.9M249.5 45.3v.9M249.5 47v.9M249.5 48.7v.8M249.5 50.4v.8"/>
<path d="M249.5 52.1v.9M249.5 53.8v.9M249.5 55.5v.9M249.5 57.2v.9M249.5 58.9v.8M37.7 61.1v.8M37.7 62.8v.8M37.7 64.5v.8M37.7 66.2v.8M37.7 67.9v.8M37.7 69.6v.9M37.7 71.3v.9"/>
<path d="M37.7 73v.8M37.7 74.7v.8M37.7 76.4v.8M37.7 78.1v.8M37.7 79.8v.8M138.9 76.5h.6M140.3 76.5h.9M142 76.5h.9M143.7 76.5h.9M145.4 76.5h.8M147.1 76.5h.8M148.8 76.5h.8"/>
<path d="M150.5 76.5h.8M152.2 76.5h.8M153.9 76.5h.8M155.6 76.5h.8M157.3 76.5h.8M159 76.5h.8M160.7 76.5h.8M162.4 76.5h.8M163.8 78.9v.9M164.1 76.5h.5M184.3 61.1v.8M184.3 62.8v.8"/>
<path d="M184.3 64.5v.8M184.3 66.2v.8M184.3 67.9v.8M184.3 69.6v.9M184.3 71.3v.9M184.3 73v.8M184.3 74.7v.8M184.3 76.4v.8M184.3 78.1v.8M184.3 79.8v.8M249.5 60.6v.8M249.5 62.3v.8"/>
<path d="M249.5 64v.8M249.5 65.7v.8M249.5 67.4v.8M249.5 69.1v.8M249.5 70.8v.8M37.7 81.5v.8M37.7 83.2v.8M37.7 84.9v.8M37.7 86.5v.9M37.7 88.2v.9M37.7 89.9v.9M37.7 91.6v.9"/>
<path d="M37.7 93.3v.9M37.7 95v.9M37.7 96.7v.9M37.7 98.4v.8M163.8 80.6v.9M163.8 82.3v.9M163.8 84v.9M163.8 85.7v.8M163.8 87.4v.8M163.8 89.1v.8M163.8 90.8v.8M163.8 92.5v.8"/>
<path d="M163.8 94.2v.8M163.8 95.9v.8M163.8 97.6v.8M163.8 99.2v.9M184.3 81.5v.8M184.3 83.2v.8M184.3 84.9v.8M184.3 86.5v.9M184.3 88.2v.9M184.3 89.9v.9M184.3 91.6v.9M184.3 93.3v.9"/>
<path d="M184.3 95v.9M184.3 96.7v.9M184.3 98.4v.8M37.7 100.1v.9M37.7 101.8v.9M37.7 103.5v.9M37.7 105.2v.9M37.7 106.9v.9M37.7 108.6v.8M37.7 110.3v.8M37.7 112v.8M37.7 113.7v.8"/>
<path d="M37.7 115.4v.8M37.7 117.1v.8M37.7 118.8v.8M67.5 114.8v.5M67.5 116.2v.8M67.5 117.9v.8M67.5 119.6v.8M138.5 114.8v.5M138.5 116.2v.8M138.5 117.9v.8M138.5 119.6v.8M138.9 114.4h.6"/>
<path d="M140.3 114.4h.9M142 114.4h.9M143.7 114.4h.9M145.4 114.4h.8M147.1 114.4h.8M148.8 114.4h.8M150.5 114.4h.8M152.2 114.4h.8M153.9 114.4h.8M155.6 114.4h.8M157.3 114.4h.8M159 114.4h.8"/>
<path d="M160.7 114.4h.8M162.4 114.4h.8M163.8 101v.8M163.8 102.7v.8M163.8 104.4v.8M163.8 106.1v.8M163.8 107.8v.8M163.8 109.4v.9M163.8 111.1v.9M164.1 114.4h.5M184.3 100.1v.9M184.3 101.8v.9"/>
<path d="M184.3 103.5v.9M184.3 105.2v.9M184.3 106.9v.9M184.3 108.6v.8M184.3 110.3v.8M184.3 112v.8M184.3 113.7v.8M184.3 115.4v.8M184.3 117.1v.8M184.3 118.8v.8M37.7 120.5v.8M37.7 122.1v.9"/>
<path d="M37.7 123.8v.9M37.7 125.5v.9M37.7 127.2v.9M37.7 128.9v.9M37.7 130.7v.8M37.7 132.3v.9M37.7 134v.9M37.7 135.7v.9M37.7 137.4v.9M37.7 139.1v.9M67.5 121.3v.8M67.5 123v.8"/>
<path d="M67.5 124.6v.9M67.5 126.3v.9M67.5 128v.9M67.5 129.8v.8M67.5 131.5v.8M67.5 133.2v.8M67.5 134.8v.9M67.5 136.5v.9M67.5 138.2v.9M67.5 139.9v.9M138.5 121.3v.8M138.5 123v.8"/>
<path d="M138.5 124.6v.9M138.5 126.3v.9M138.5 128v.9M138.5 129.8v.8M138.5 131.5v.8M138.5 133.2v.8M138.5 134.8v.9M138.5 136.5v.9M138.5 138.2v.9M138.5 139.9v.9M183.5 135.4h.7M184.3 120.5v.8"/>
<path d="M184.3 122.1v.9M184.3 123.8v.9M184.3 125.5v.9M184.3 127.2v.9M184.3 128.9v.9M184.3 130.7v.8M184.3 132.3v.7M185.1 135.4h.8M186.8 135.4h.8M188.5 135.4h.8M190.1 135.4h.9M191.8 135.4h.9"/>
<path d="M193.5 135.4h.9M195.2 135.4h.9M197 135.4h.8M198.7 135.4h.8M200.3 135.4h.9M202 135.4h.9M203.7 135.4h.8M36.9 144.2h.4M37.7 140.8v1M38.2 144.2h.8M39.9 144.2h.8M41.6 144.2h.8"/>
<path d="M43.3 144.2h.8M44.9 144.2h.9M46.6 144.2h.9M48.3 144.2h.9M50 144.2h.9M51.7 144.2h.9M53.4 144.2h.9M55.1 144.2h.5M67.5 141.6v.9M67.5 143.3v.9M67.5 145v.9M67.5 146.7v.8"/>
<path d="M67.5 148.4v.8M67.5 150.1v.8M67.5 151.8v.8M67.5 153.5v.8M67.5 155.2v.8M67.5 156.9v.8M67.5 158.6v.8M69.9 159.9h.4M71.2 159.9h.8M72.9 159.9h.8M74.6 159.9h.8M76.3 159.9h.8"/>
<path d="M78 159.9h.8M79.7 159.9h.8M81.4 159.9h.8M83 159.9h.9M84.7 159.9h.9M86.4 159.9h.9M88.1 159.9h.9M89.8 159.9h.9M91.6 159.9h.8M93.2 159.9h.9M94.9 159.9h.9M96.6 159.9h.9"/>
<path d="M98.3 159.9h.9M100 159.9h.9M101.7 159.9h.9M103.4 159.9h.9M105.1 159.9h.8M106.8 159.9h.8M108.5 159.9h.8M110.2 159.9h.8M111.9 159.9h.8M113.6 159.9h.8M115.3 159.9h.8M117 159.9h.8"/>
<path d="M118.6 159.9h.9M120.4 159.9h.8M122.1 159.9h.8M123.8 159.9h.8M125.5 159.9h.8M127.2 159.9h.8M128.8 159.9h.9M130.5 159.9h.9M132.2 159.9h.9M133.9 159.9h.9M135.6 159.9h.5M138.5 141.6v.9"/>
<path d="M138.5 143.3v.9M138.5 145v.9M138.5 146.7v.8M138.5 148.4v.8M138.5 150.1v.8M138.5 151.8v.8M138.5 153.5v.8M138.5 155.2v.8M138.5 156.9v.8M138.5 158.6v.8M67.5 160.3v.5M138.5 160.3v.5"/>
</g>
<g font-size="3.8" fill="#00c3e4">
<text x="99.9" y="32.4">116</text>
<text x="219.7" y="33.3">40</text>
<text x="241.8" y="33.3">13</text>
<text x="36.6" y="98.6" transform="rotate(-90 36.6 98.6)">116</text>
<text x="162.7" y="97.5" transform="rotate(-90 162.7 97.5)">45</text>
<text x="183.2" y="97.6" transform="rotate(-90 183.2 97.6)">95</text>
<text x="100.9" y="158.9">85</text>
</g>
<g font-size="3.8">
<text x="80.1" y="190.3">model name</text>
<text x="137.1" y="190">product type</text>
<text x="187.1" y="190.3">file modification date</text>
<text x="244.5" y="190.3">unit of measurement</text>
<text x="81.8" y="201.5">PM1122RL</text>
<text x="129.1" y="201.5">wall control for PM1122</text>
<text x="196.2" y="201.5">2017-08-09</text>
<text x="260.1" y="201.5">mm</text>
</g>
<g font-size="2.1">
<text x="73.1" y="58">SYSTEM AUDIO CONTROL</text>
<text x="73.1" y="92.3">LOCAL AUDIO CONTROL</text>
</g>
<g font-size="1.4">
<text x="77.2" y="84.8">MICRO</text>
<text x="77.4" y="86.4">LEVEL</text>
<text x="121.6" y="84.8">MICRO-MIX</text>
<text x="123.5" y="86.4">LEVEL</text>
<text x="73.2" y="99.1">LINE INPUT</text>
<text x="73.7" y="105.6">MICRO</text>
<text x="101" y="120.4">TONE</text>
<text x="123.5" y="120.3">LEVEL</text>
</g>
<g font-size="1.2">
<text x="89.8" y="64.4">A</text>
<text x="96.2" y="64.4">B</text>
<text x="102.8" y="64.4">C</text>
<text x="109.2" y="64.4">D</text>
<text x="124.2" y="61.4">ACTIVE</text>
<text x="76" y="71">6</text>
<text x="79.1" y="70.2">5</text>
<text x="82.2" y="71">4</text>
<text x="122.4" y="71">4</text>
<text x="125.3" y="70.2">5</text>
<text x="128.5" y="71">6</text>
<text x="72.9" y="76.6">8</text>
<text x="73.7" y="73.3">7</text>
<text x="84.5" y="73.3">3</text>
<text x="85.4" y="76.5">2</text>
<text x="119.1" y="76.5">2</text>
<text x="120" y="73.3">3</text>
<text x="130.7" y="73.3">7</text>
<text x="131.6" y="76.6">8</text>
<text x="73.8" y="79.9">9</text>
<text x="75.2" y="82">10</text>
<text x="82.6" y="81.9">0</text>
<text x="84.7" y="79.7">1</text>
<text x="119.8" y="79.7">1</text>
<text x="121.9" y="81.9">0</text>
<text x="128.5" y="82">10</text>
<text x="130.7" y="79.9">9</text>
<text x="124.1" y="98.9">POWER</text>
<text x="99.5" y="106.6">1</text>
<text x="102.6" y="105.8">0</text>
<text x="105.6" y="106.7">1</text>
<text x="122.4" y="106.6">4</text>
<text x="125.3" y="105.8">5</text>
<text x="128.5" y="106.7">6</text>
<text x="96.3" y="112.1">3</text>
<text x="97.3" y="108.9">2</text>
<text x="108" y="109">2</text>
<text x="108.8" y="112.2">3</text>
<text x="119.1" y="112.1">2</text>
<text x="120" y="108.9">3</text>
<text x="130.7" y="108.9">7</text>
<text x="131.6" y="112.2">8</text>
<text x="97.2" y="115.3">4</text>
<text x="99.1" y="117.5">5</text>
<text x="105.8" y="117.6">5</text>
<text x="108" y="115.5">4</text>
<text x="119.8" y="115.3">1</text>
<text x="121.9" y="117.5">0</text>
<text x="128.5" y="117.6">10</text>
<text x="130.7" y="115.5">9</text>
</g>
</svg>
